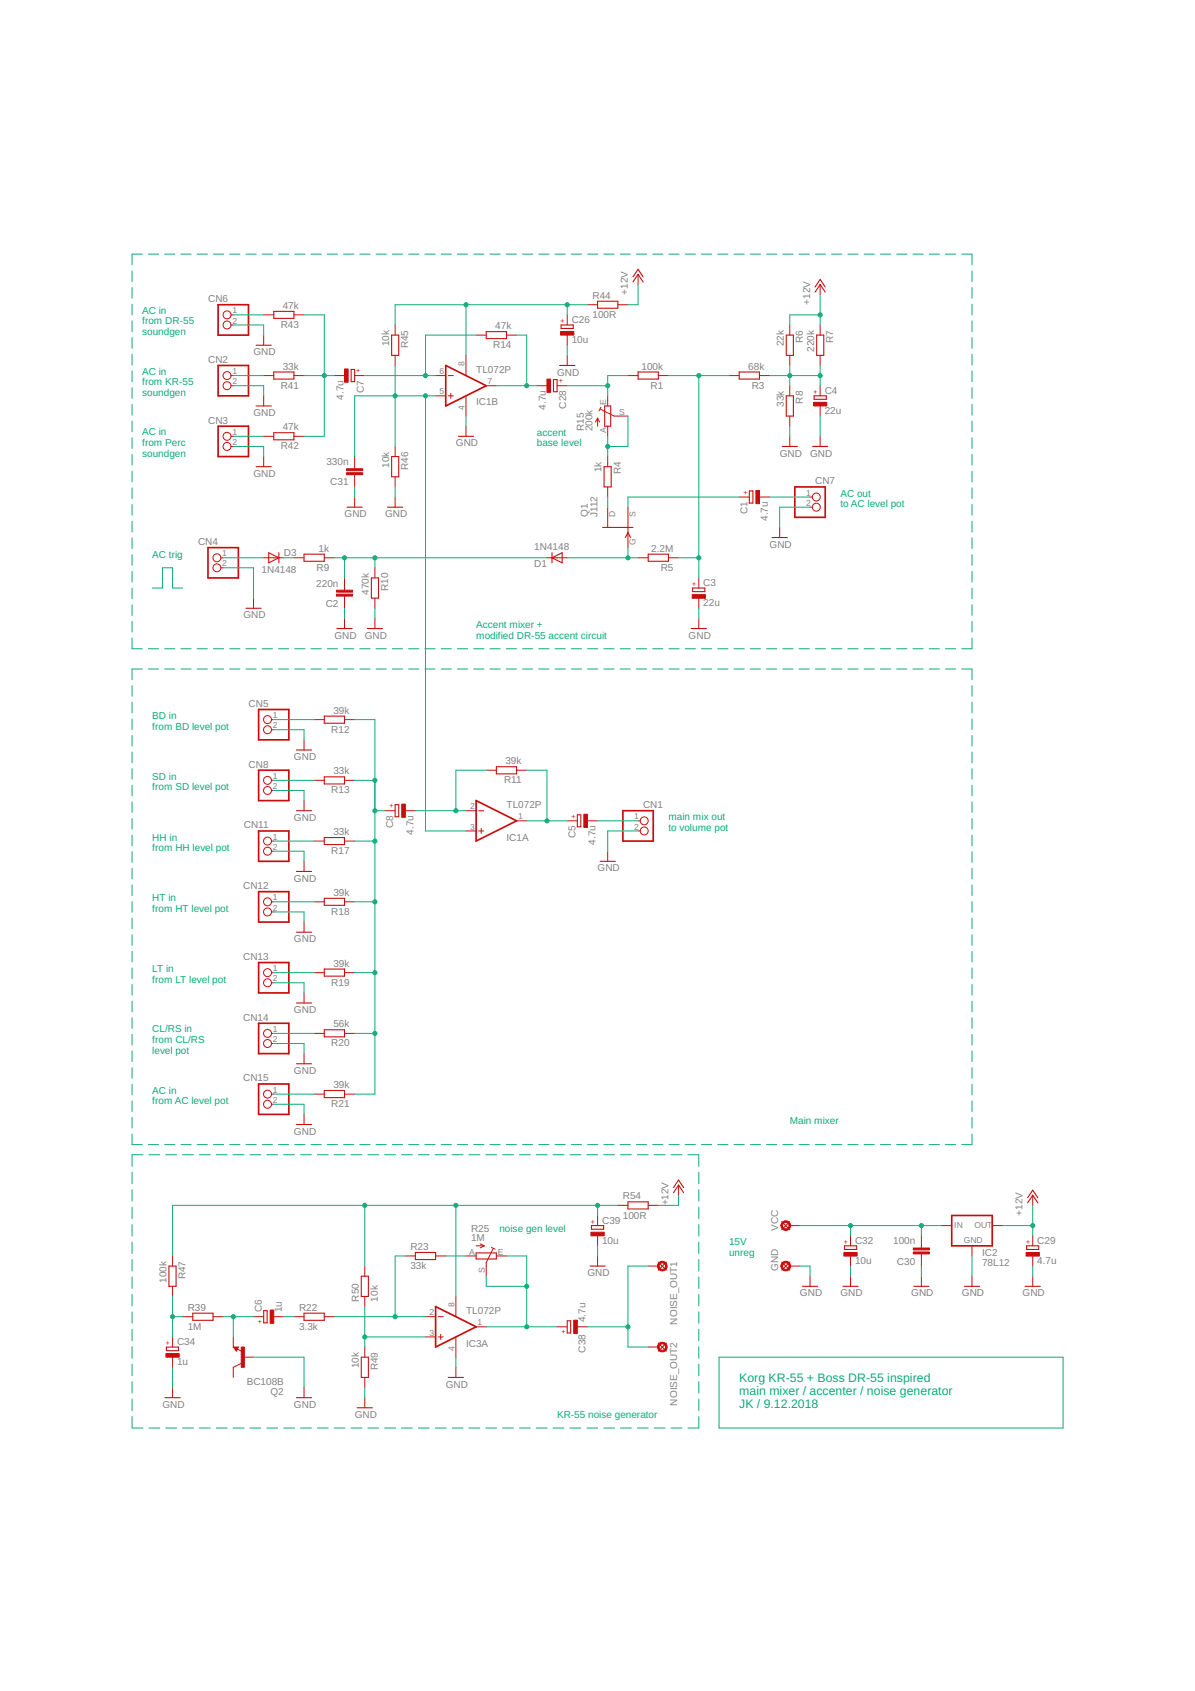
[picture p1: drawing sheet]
<svg xmlns="http://www.w3.org/2000/svg" width="210mm" height="297mm" viewBox="0 0 210 297" stroke-linecap="round" stroke-linejoin="round" font-family="sans-serif">
<g fill="none" stroke="#c90d0c" stroke-width=".19">
<path d="M48.1 54.7h3.5v1.2h-3.5zM68.8 58.9h1.2v3.5h-1.2zM85.4 58.3h3.6v1.2h-3.6zM98.6 57.1h2.1v.6h-2.1zM105 52.9h3.5v1.2h-3.5zM111.2 49.5l.9-1.3 .9 1.3M111.2 48.6l.9-1.3 .9 1.3M138.1 58.9h1.3v3.5h-1.3zM143.2 51.3l.9-1.3 .8 1.3M143.2 50.4l.9-1.3 .8 1.3M143.4 58.9h1.3v3.5h-1.3zM45 71.3h2.6"/>
<path d="M45 60.6h2.6M48.1 65.3h3.5v1.3h-3.5zM48.1 76h3.5v1.3h-3.5zM61.7 64.9h.6v2.1h-.6zM80.5 76.6h2.7M97.2 66.7h.7v2.1h-.7zM98.3 64.2h2.7M106.2 71.3h1.1v3.6h-1.1zM112.1 65.3h3.5v1.3h-3.5zM129.8 65.3h3.6v1.3h-3.6zM137.4 78.4h2.7M138.1 69.5h1.3v3.6h-1.3z"/>
<path d="M142.7 78.4h2.7M143 69.5h2.1v.6h-2.1zM45 82h2.6M47.2 97.1l1.8 .9-1.8 .9zM49 97.1v1.8M53.4 97.3h3.6v1.3h-3.6zM61 89.1h2.6M68.1 89.1h2.6M68.8 80.2h1.2v3.6h-1.2zM97 98l1.7-.9v1.8zM97 97.1v1.8M105.9 92.6h5.3"/>
<path d="M106.1 82h1.3v3.5h-1.3zM109.9 94.4l.4-.9 .4 .9M113.9 97.3h3.5v1.3h-3.5zM131.6 86.2h.6v2.2h-.6zM135.6 94.4h2.7M43.2 106.8h2.7M59.2 110.4h2.6M64.5 110.4h2.7M65.2 101.5h1.3v3.6h-1.3zM121.4 110.4h2.7M121.7 103.3h2.1v.6h-2.1zM52.1 131.7h2.6"/>
<path d="M57 125.8h3.5v1.2h-3.5zM57 136.5h3.5v1.2h-3.5zM87.2 134.7h3.5v1.2h-3.5zM52.1 142.4h2.6M52.1 153.1h2.6M57 147.1h3.5v1.3h-3.5zM57 157.8h3.5v1.2h-3.5zM69.4 141.4h.6v2.1h-.6zM101.4 143.1h.6v2.1h-.6zM105.4 151.3h2.7M52.1 163.7h2.6M52.1 176.2h2.6"/>
<path d="M57 170.2h3.5v1.3h-3.5zM52.1 186.9h2.6M52.1 197.5h2.6M57 180.9h3.5v1.2h-3.5zM57 191.6h3.5v1.2h-3.5zM103.9 215.3h2.1v.6h-2.1zM110.3 211.1h3.6v1.3h-3.6zM118.3 209.5l.9-1.3 .9 1.3M118.3 208.6l.9-1.3 .9 1.3M137.3 214.6l1.4 1.4M138.7 214.6l-1.4 1.4M148.3 218.8h2.2v.7h-2.2z"/>
<path d="M180.3 218.8h2.2v.7h-2.2zM180.5 211.3l.9-1.3 .9 1.3M180.5 210.4l.9-1.3 .9 1.3M29.2 236.6h2.2v.7h-2.2zM29.7 222.4h1.2v3.6h-1.2zM33.9 230.7h3.5v1.2h-3.5zM41.7 236.7h-.6l.4 .5 .2-.4h-.3l.1 .2M46.3 230.2h.6v2.2h-.6zM53.4 230.7h3.6v1.2h-3.6zM63.5 224.2h1.2v3.5h-1.2zM63.5 238.4h1.2v3.6h-1.2zM73 220h3.5v1.3h-3.5z"/>
<path d="M83.6 220.1h3.6v1h-3.6zM99.6 232h.6v2.1h-.6zM103.6 222.4h2.7M115.6 235.9l1.5 1.4M115.6 221.7l1.5 1.4M117.1 235.9l-1.5 1.4M117.1 221.7l-1.5 1.4M137.3 221.7l1.4 1.4M138.7 221.7l-1.4 1.4M140.9 226h2.7M148.1 226h2.6M160.5 226h2.7"/>
<path d="M169.4 226h2.7M180.1 226h2.6M29 245.5h2.6M52.1 245.5h2.6M62.7 247.3h2.7M78.7 242h2.7"/>
</g>
<g fill="none" stroke="#c90d0c" stroke-width=".18">
<path d="M40.6 55.3h.4M40.6 57.1h.4M46.3 55.3h1.8M46.3 58.9v1.7M51.6 55.3h1.8M69.4 57.1v1.8M83.6 58.9h1.8M89 58.9h1.7M99.6 55.3v1.8M99.6 58.9v1.7M103.2 53.5h1.8M108.5 53.5h1.8"/>
<path d="M112.1 48.2v1.8M138.7 57.1v1.8M144.1 50v1.8M144.1 57.1v1.8M40.6 66h.4M40.6 67.8h.4M40.6 76.6h.4M40.6 78.4h.4M46.3 66h1.8M46.3 76.6h1.8M46.3 69.5v1.8M51.6 66h1.8"/>
<path d="M51.6 76.6h1.8M58.7 66h1.8M62.3 66h1.8M69.4 62.4v1.8M69.4 78.4v1.8M76.5 69.5h1.8M76.5 66h1.8M78.7 69.5h.9M78.7 66h.9M79.2 69.1v.9M81.9 62.4v3.6M81.9 69.5v3.6"/>
<path d="M81.9 74.9v1.7M85.4 67.8h1.8M94.3 67.8h1.8M97.9 67.8h1.7M99.6 62.4v1.8M105 73.4v1.5M105 73.4l-.4 .7M105 73.4l.3 .7M105.4 71.9l2.5 1.2h2.4M105.6 71.5l-.4 .7M106.7 69.5v1.8M106.7 74.9v1.7"/>
<path d="M110.3 66h1.8M115.6 66h1.8M128.1 66h1.7M133.4 66h1.8M138.7 62.4v1.8M138.7 67.8v1.7M138.7 73.1v1.8M138.7 76.6v1.8M144.1 62.4v1.8M144.1 67.8v1.7M144.1 71.3v1.8M144.1 76.6v1.8"/>
<path d="M38.8 98h.4M38.8 99.7h.4M46.3 80.2v1.8M46.3 98h3.5M51.6 98h1.8M57 98h1.7M62.3 80.2v2.1M62.3 83.4v2.1M62.3 87.3v1.8M65.8 99.7v1.8M69.4 83.8v1.7M69.4 87.3v1.8"/>
<path d="M96.1 98h3.5M106.7 80.2v1.8M106.7 85.5v1.8M106.7 89.1v3.5M110.3 89.1v7.1M112.1 98h1.8M117.4 98h1.8M129.8 87.3h1.8M133.4 87.3h1.8M136.9 92.6v1.8M142.3 87.3h.4M142.3 89.1h.4"/>
<path d="M44.5 105.1v1.7M60.5 101.5v2.2M60.5 104.7v2.1M60.5 108.6v1.8M65.8 105.1v1.7M65.8 108.6v1.8M122.7 101.5v1.8M122.7 105.1v1.7M122.7 108.6v1.8M47.7 126.4h.4M47.7 128.2h.4M47.7 137.1h.4"/>
<path d="M47.7 138.9h.4M53.4 130v1.7M55.2 126.4h1.8M55.2 137.1h1.8M60.5 126.4h1.8M60.5 137.1h1.8M85.4 135.3h1.8M90.7 135.3h1.8M47.7 147.7h.4M47.7 149.5h.4M47.7 158.4h.4M53.4 140.6v1.8"/>
<path d="M53.4 151.3v1.8M55.2 147.7h1.8M55.2 158.4h1.8M60.5 147.7h1.8M60.5 158.4h1.8M67.6 142.4h1.8M71.2 142.4h1.8M81.9 146h1.7M81.9 142.4h1.7M84.1 146h.9M84.1 142.4h.9M84.5 145.5v.9"/>
<path d="M90.7 144.2h1.8M99.6 144.2h1.8M103.2 144.2h1.8M106.7 149.5v1.8M112.1 144.2h.4M112.1 146h.4M47.7 160.2h.4M47.7 170.9h.4M47.7 172.6h.4M53.4 162v1.7M53.4 174.4v1.8M55.2 170.9h1.8"/>
<path d="M60.5 170.9h1.8M47.7 181.5h.4M47.7 183.3h.4M47.7 192.2h.4M47.7 194h.4M53.4 185.1v1.8M53.4 195.7v1.8M55.2 181.5h1.8M55.2 192.2h1.8M60.5 181.5h1.8M60.5 192.2h1.8M83.6 218.8h1.4"/>
<path d="M84.3 218.5l.7 .3M85 218.8l-.7 .4M86.3 219.1l.7 .3M86.6 219.3l-1.2 2.5v2.4M105 213.5v1.8M105 217.1v1.7M108.5 211.7h1.8M113.9 211.7h1.7M119.2 208.2v1.8M138.7 215.3h1.8M149.4 217.1v1.7M161.8 217.1v2.1"/>
<path d="M165.4 215.3h1.8M170.7 218.8v1.8M174.3 215.3h1.8M181.4 210v1.7M181.4 217.1v1.7M30.3 220.6v1.8M30.3 226v1.7M30.3 234.8v1.8M30.3 238.4v1.8M32.1 231.3h1.8M37.4 231.3h1.8M41 236.6h.9l-.4 .7z"/>
<path d="M41 234.8v1.8M41.7 237l.8 .4M42.4 239.5l-1.4 .7v1.8M42.8 238.4h1.7M44.5 231.3h1.8M48.1 231.3h1.7M51.6 231.3h1.8M57 231.3h1.7M64.1 222.4v1.8M64.1 227.7v1.8M64.1 236.6v1.8M71.2 220.6h1.8"/>
<path d="M74.7 234.8h1.8M74.7 231.3h1.8M76.5 220.6h1.8M77 234.8h.9M77 231.3h.9M77.4 234.4v.9M80.1 227.7v3.6M80.1 234.8v3.6M81.9 220.6h1.7M83.6 233.1h1.8M87.2 220.6h1.8M97.9 233.1h1.7"/>
<path d="M101.4 233.1h1.8M105 220.6v1.8M113.9 222.4h1.7M113.9 236.6h1.7M138.7 222.4h1.8M142.3 224.2v1.8M149.4 220.6v1.8M149.4 224.2v1.8M161.8 220.3v2.1M161.8 224.2v1.8M170.7 224.2v1.8M181.4 220.6v1.8"/>
<path d="M181.4 224.2v1.8M30.3 243.7v1.8M53.4 243.7v1.8M64.1 242v1.7M64.1 245.5v1.8M80.1 240.2v1.8"/>
<circle cx="39.9" cy="57.1" r=".7"/>
<circle cx="39.9" cy="55.3" r=".7"/>
<circle cx="39.9" cy="78.4" r=".7"/>
<circle cx="39.9" cy="66" r=".7"/>
<circle cx="39.9" cy="76.6" r=".7"/>
<circle cx="39.9" cy="67.8" r=".7"/>
<circle cx="38.1" cy="98" r=".7"/>
<circle cx="38.1" cy="99.7" r=".7"/>
<circle cx="143.4" cy="87.3" r=".7"/>
<circle cx="143.4" cy="89.1" r=".7"/>
<circle cx="47" cy="126.4" r=".7"/>
<circle cx="47" cy="137.1" r=".7"/>
<circle cx="47" cy="138.9" r=".7"/>
<circle cx="47" cy="128.2" r=".7"/>
<circle cx="47" cy="147.7" r=".7"/>
<circle cx="47" cy="149.5" r=".7"/>
<circle cx="47" cy="158.4" r=".7"/>
<circle cx="113.2" cy="144.2" r=".7"/>
<circle cx="113.2" cy="146" r=".7"/>
<circle cx="47" cy="172.6" r=".7"/>
<circle cx="47" cy="160.2" r=".7"/>
<circle cx="47" cy="170.9" r=".7"/>
<circle cx="47" cy="183.3" r=".7"/>
<circle cx="47" cy="192.2" r=".7"/>
<circle cx="47" cy="181.5" r=".7"/>
<circle cx="47" cy="194" r=".7"/>
</g>
<g fill="none" stroke="#c90d0c" stroke-width=".3">
<path d="M38.3 53.5h5.3v5.4h-5.3zM38.3 64.2h5.3v5.3h-5.3zM38.3 74.9h5.3v5.3h-5.3zM78.3 64.2l7.1 3.6-7.1 3.5zM36.5 96.2h5.4v5.3h-5.4zM139.6 85.5h5.3v5.4h-5.3zM45.4 124.6h5.3v5.4h-5.3zM45.4 135.3h5.3v5.3h-5.3zM45.4 146h5.3v5.3h-5.3zM45.4 156.6h5.3v5.4h-5.3zM83.6 140.6l7.1 3.6-7.1 3.5zM109.4 142.4h5.3v5.3h-5.3z"/>
<path d="M45.4 169.1h5.3v5.3h-5.3zM45.4 179.7h5.3v5.4h-5.3zM45.4 190.4h5.3v5.3h-5.3zM167.2 213.5h7.1v5.3h-7.1zM76.5 229.5l7.1 3.6-7.1 3.5z"/>
</g>
<g fill="#c90d0c" stroke="#c90d0c" stroke-width=".18">
<path d="M98.5 58.2h2.3v.7h-2.3z"/>
<path d="M96.1 66.6h.6v2.3h-.6z"/>
<path d="M180.2 220h2.4v.6h-2.4z"/>
<path d="M160.4 219.2h2.9v.4h-2.9z"/>
<path d="M160.4 219.9h2.9v.4h-2.9z"/>
<path d="M60.9 82.3h2.8v.4h-2.8z"/>
<path d="M60.9 83h2.8v.4h-2.8z"/>
<path d="M148.2 220h2.4v.6h-2.4z"/>
<path d="M29.1 237.8h2.4v.6h-2.4z"/>
<path d="M100.8 231.9h.6v2.3h-.6z"/>
<path d="M103.8 216.5h2.3v.6h-2.3z"/>
<path d="M132.8 86.1h.6v2.4h-.6z"/>
<path d="M59.1 103.7h2.8v.3h-2.8z"/>
<path d="M59.1 104.4h2.8v.3h-2.8z"/>
<path d="M121.6 104.5h2.3v.6h-2.3z"/>
<path d="M142.9 70.7h2.3v.6h-2.3z"/>
<path d="M102.6 143h.6v2.4h-.6z"/>
<path d="M42.4 236.6h.5v3.6h-.5z"/>
<path d="M47.5 230.1h.6v2.4h-.6z"/>
<path d="M60.5 64.8h.7v2.3h-.7z"/>
<path d="M70.6 141.2h.6v2.4h-.6z"/>
</g>
<g fill="#c90d0c" stroke="#c90d0c" stroke-width=".18">
<path d="M137.4 214.8a.86 .86 0 0 1 1.3 0 .86 .86 0 0 1-.4 1.3 .86 .86 0 0 1-1.1-.8h.3a.57 .57 0 0 1 .8-.5 .57 .57 0 0 1 .1 1 .57 .57 0 0 1-.9-.3v-.2h-.3z" fill-rule="evenodd"/>
<path d="M137.4 221.9a.86 .86 0 0 1 1.3 .1 .86 .86 0 0 1-.4 1.3 .86 .86 0 0 1-1.1-.9h.3a.57 .57 0 0 1 .8-.5 .57 .57 0 0 1 .1 1 .57 .57 0 0 1-.9-.3v-.2h-.3z" fill-rule="evenodd"/>
<path d="M115.7 236.1a.85 .85 0 0 1 1.3 0 .85 .85 0 0 1-.4 1.3 .85 .85 0 0 1-1.1-.8h.3a.57 .57 0 0 1 .7-.5 .57 .57 0 0 1 .2 .9 .57 .57 0 0 1-.9-.2v-.2h-.3z" fill-rule="evenodd"/>
<path d="M115.7 221.9a.85 .85 0 0 1 1.3 0 .85 .85 0 0 1-.4 1.3 .85 .85 0 0 1-1.1-.8h.3a.57 .57 0 0 1 .7-.6 .57 .57 0 0 1 .2 1 .57 .57 0 0 1-.9-.2v-.2h-.3z" fill-rule="evenodd"/>
</g>
<g fill="none" stroke="#0dab76" stroke-width=".18">
<path d="M23.2 47.6v1.9M23.2 50.5v1.9M23.2 53.4v1.9M23.2 56.4v1.9M23.2 59.3v1.9M25 44.6h-1.8v1.9M26.1 44.6h1.8M28.9 44.6h1.8M31.8 44.6h1.8M34.6 44.6h1.8M37.5 44.6h1.8M40.3 44.6h1.8"/>
<path d="M41 57.1h5.3v1.8M41 55.3h5.3M43.2 44.6h1.8M46.1 44.6h1.8M48.9 44.6h1.8M51.8 44.6h1.8M53.4 55.3h3.6v21.3h-3.6M54.6 44.6h1.8M57.5 44.6h1.8M60.3 44.6h1.8M63.2 44.6h1.8M66.1 44.6h1.8"/>
<path d="M68.9 44.6h1.8M71.8 44.6h1.8M74.6 44.6h1.8M77.5 44.6h1.8M80.3 44.6h1.8M81.9 53.5v8.9M83.2 44.6h1.8M83.6 58.9h-8.9v7.1M86.1 44.6h1.8M88.9 44.6h1.8M90.7 58.9h1.8v8.9M91.8 44.6h1.8"/>
<path d="M94.6 44.6h1.8M97.5 44.6h1.8M99.6 53.5v1.8M100.4 44.6h1.8M103.2 53.5h-33.8v3.6M103.2 44.6h1.8M106.1 44.6h1.8M108.9 44.6h1.8M111.8 44.6h1.8M112.1 50v3.5h-1.8M114.6 44.6h1.8M117.5 44.6h1.8"/>
<path d="M120.4 44.6h1.8M123.2 44.6h1.8M126.1 44.6h1.8M128.9 44.6h1.8M131.8 44.6h1.8M134.6 44.6h1.8M137.5 44.6h1.8M140.4 44.6h1.8M143.2 44.6h1.8M144.1 51.8v5.3M144.1 55.3h-5.4v1.8M146.1 44.6h1.8"/>
<path d="M148.9 44.6h1.8M151.8 44.6h1.8M154.6 44.6h1.8M157.5 44.6h1.8M160.4 44.6h1.8M163.2 44.6h1.8M166.1 44.6h1.8M168.9 44.6h1.8v1.9M170.7 47.6v1.9M170.7 50.5v1.9M170.7 53.4v1.9M170.7 56.4v1.9"/>
<path d="M170.7 59.3v1.9M23.2 62.2v1.9M23.2 65.2v1.9M23.2 68.1v1.9M23.2 71v1.9M23.2 74v1.8M23.2 76.9v1.9M23.2 79.8v1.9M41 67.8h5.3v1.7M41 78.4h5.3v1.8M41 66h5.3M41 76.6h5.3"/>
<path d="M53.4 66h5.3M64.1 66h12.4M69.4 64.2v14.2M74.7 69.5v76.5h7.2M76.5 69.5h-14.2v10.7M81.9 73.1v1.8M87.2 67.8h7.1M99.6 60.6v1.8M99.6 67.8h7.1M106.7 76.6v3.6M110.3 73.1v5.3h-3.6M110.3 66h-3.6v3.5"/>
<path d="M117.4 66h10.7M122.7 66v35.5M135.2 66h8.9M138.7 64.2v3.6M138.7 74.9v1.7M144.1 64.2v3.6M144.1 73.1v3.5M170.7 62.2v1.9M170.7 65.2v1.9M170.7 68.1v1.9M170.7 71v1.9M170.7 74v1.8"/>
<path d="M170.7 76.9v1.9M170.7 79.8v1.9M23.2 82.8v1.8M23.2 85.7v1.9M23.2 88.6v1.9M23.2 91.6v1.9M23.2 94.5v1.9M23.2 97.4v1.9M39.2 99.7h5.3v5.4M39.2 98h7.1M49.8 98h1.8M58.7 98h37.4"/>
<path d="M60.5 98v3.5M62.3 85.5v1.8M65.8 98v1.7M69.4 85.5v1.8M99.6 98h12.5M106.7 87.3v1.8M110.3 96.2v1.8M119.2 98h3.5M129.8 87.3h-19.5v1.8M135.2 87.3h7.1M142.3 89.1h-5.4v3.5M170.7 82.8v1.8"/>
<path d="M170.7 85.7v1.9M170.7 88.6v1.9M170.7 91.6v1.9M170.7 94.5v1.9M170.7 97.4v1.9M23.2 100.4v1.8M23.2 103.3v1.9M23.2 106.2v1.9M23.2 109.2v1.8M23.2 112.1v1.9h1.8M25 117.5h-1.8v1.9M26.1 117.5h1.8"/>
<path d="M26.1 114h1.8M26.8 103.3h1.7v-3.6h1.8v3.6h1.8M28.9 117.5h1.8M28.9 114h1.8M31.8 117.5h1.8M31.8 114h1.8M34.6 117.5h1.8M34.6 114h1.8M37.5 117.5h1.8M37.5 114h1.8M40.3 117.5h1.8M40.3 114h1.8"/>
<path d="M43.2 117.5h1.8M43.2 114h1.8M46.1 117.5h1.8M46.1 114h1.8M48.9 117.5h1.8M48.9 114h1.8M51.8 117.5h1.8M51.8 114h1.8M54.6 117.5h1.8M54.6 114h1.8M57.5 117.5h1.8M57.5 114h1.8"/>
<path d="M60.3 117.5h1.8M60.3 114h1.8M60.5 106.8v1.8M63.2 117.5h1.8M63.2 114h1.8M65.8 106.8v1.8M66.1 117.5h1.8M66.1 114h1.8M68.9 117.5h1.8M68.9 114h1.8M71.8 117.5h1.8M71.8 114h1.8"/>
<path d="M74.6 117.5h1.8M74.6 114h1.8M77.5 117.5h1.8M77.5 114h1.8M80.3 117.5h1.8M80.3 114h1.8M83.2 117.5h1.8M83.2 114h1.8M86.1 117.5h1.8M86.1 114h1.8M88.9 117.5h1.8M88.9 114h1.8"/>
<path d="M91.8 117.5h1.8M91.8 114h1.8M94.6 117.5h1.8M94.6 114h1.8M97.5 117.5h1.8M97.5 114h1.8M100.4 117.5h1.8M100.4 114h1.8M103.2 117.5h1.8M103.2 114h1.8M106.1 117.5h1.8M106.1 114h1.8"/>
<path d="M108.9 117.5h1.8M108.9 114h1.8M111.8 117.5h1.8M111.8 114h1.8M114.6 117.5h1.8M114.6 114h1.8M117.5 117.5h1.8M117.5 114h1.8M120.4 117.5h1.8M120.4 114h1.8M122.7 106.8v1.8M123.2 117.5h1.8"/>
<path d="M123.2 114h1.8M126.1 117.5h1.8M126.1 114h1.8M128.9 117.5h1.8M128.9 114h1.8M131.8 117.5h1.8M131.8 114h1.8M134.6 117.5h1.8M134.6 114h1.8M137.5 117.5h1.8M137.5 114h1.8M140.4 117.5h1.8"/>
<path d="M140.4 114h1.8M143.2 117.5h1.8M143.2 114h1.8M146.1 117.5h1.8M146.1 114h1.8M148.9 117.5h1.8M148.9 114h1.8M151.8 117.5h1.8M151.8 114h1.8M154.6 117.5h1.8M154.6 114h1.8M157.5 117.5h1.8"/>
<path d="M157.5 114h1.8M160.4 117.5h1.8M160.4 114h1.8M163.2 117.5h1.8M163.2 114h1.8M166.1 117.5h1.8M166.1 114h1.8M168.9 117.5h1.8v1.9M170.7 100.4v1.8M170.7 103.3v1.9M170.7 106.2v1.9M170.7 109.2v1.8"/>
<path d="M170.7 112.1v1.9h-1.8M23.2 120.4v1.9M23.2 123.4v1.8M23.2 126.3v1.8M23.2 129.2v1.9M23.2 132.1v1.9M23.2 135v1.9M23.2 137.9v1.9M48.1 128.2h5.3v1.8M48.1 138.9h5.3v1.7M48.1 126.4h7.1M48.1 137.1h7.1"/>
<path d="M62.3 126.4h3.5v65.8h-3.5M62.3 137.1h3.5M85.4 135.3h-5.3v7.1M92.5 135.3h3.6v8.9M170.7 120.4v1.9M170.7 123.4v1.8M170.7 126.3v1.8M170.7 129.2v1.9M170.7 132.1v1.9M170.7 135v1.9M170.7 137.9v1.9M23.2 140.9v1.8"/>
<path d="M23.2 143.8v1.8M23.2 146.7v1.9M23.2 149.6v1.9M23.2 152.5v1.9M23.2 155.4v1.9M23.2 158.4v1.8M48.1 149.5h5.3v1.8M48.1 147.7h7.1M48.1 158.4h7.1M62.3 147.7h3.5M62.3 158.4h3.5M65.8 142.4h1.8"/>
<path d="M73 142.4h8.9M92.5 144.2h7.1M105 144.2h7.1M112.1 146h-5.4v3.5M170.7 140.9v1.8M170.7 143.8v1.8M170.7 146.7v1.9M170.7 149.6v1.9M170.7 152.5v1.9M170.7 155.4v1.9M170.7 158.4v1.8M23.2 161.3v1.9"/>
<path d="M23.2 164.2v1.9M23.2 167.1v1.9M23.2 170v1.9M23.2 173v1.8M23.2 175.9v1.8M23.2 178.8v1.9M48.1 160.2h5.3v1.8M48.1 172.6h5.3v1.8M48.1 170.9h7.1M62.3 170.9h3.5M170.7 161.3v1.9M170.7 164.2v1.9"/>
<path d="M170.7 167.1v1.9M170.7 170v1.9M170.7 173v1.8M170.7 175.9v1.8M170.7 178.8v1.9M23.2 181.7v1.9M23.2 184.6v1.9M23.2 187.5v1.9M23.2 190.5v1.8M23.2 193.4v1.8M23.2 196.3v1.9M23.2 199.2v1.9h1.8"/>
<path d="M48.1 183.3h5.3v1.8M48.1 194h5.3v1.7M48.1 181.5h7.1M48.1 192.2h7.1M62.3 181.5h3.5M170.7 181.7v1.9M170.7 184.6v1.9M170.7 187.5v1.9M170.7 190.5v1.8M170.7 193.4v1.8M170.7 196.3v1.9M170.7 199.2v1.9h-1.8"/>
<path d="M23.2 205.9v2M23.2 209v2M23.2 212v2.1M23.2 215.1v2M23.2 218.2v2M25.1 202.8h-1.9v2.1M26.1 201.1h1.8M26.2 202.8h1.9M28.9 201.1h1.8M29.1 202.8h1.9M31.8 201.1h1.8M32.1 202.8h1.9"/>
<path d="M34.6 201.1h1.8M35 202.8h1.9M37.5 201.1h1.8M38 202.8h1.9M40.3 201.1h1.8M40.9 202.8h2M43.2 201.1h1.8M43.9 202.8h1.9M46.1 201.1h1.8M46.9 202.8h1.9M48.9 201.1h1.8M49.8 202.8h1.9"/>
<path d="M51.8 201.1h1.8M52.8 202.8h1.9M54.6 201.1h1.8M55.7 202.8h2M57.5 201.1h1.8M58.7 202.8h1.9M60.3 201.1h1.8M61.7 202.8h1.9M63.2 201.1h1.8M64.1 211.7v10.7M64.6 202.8h1.9M66.1 201.1h1.8"/>
<path d="M67.6 202.8h1.9M68.9 201.1h1.8M70.5 202.8h1.9M71.8 201.1h1.8M73.5 202.8h1.9M74.6 201.1h1.8M76.5 202.8h1.9M77.5 201.1h1.8M79.4 202.8h1.9M80.1 211.7v16M80.3 201.1h1.8M82.4 202.8h1.9"/>
<path d="M83.2 201.1h1.8M85.3 202.8h1.9M86.1 201.1h1.8M88.3 202.8h1.9M88.9 201.1h1.8M91.2 202.8h2M91.8 201.1h1.8M94.2 202.8h1.9M94.6 201.1h1.8M97.2 202.8h1.9M97.5 201.1h1.8M100.1 202.8h1.9"/>
<path d="M100.4 201.1h1.8M103.1 202.8h1.9M103.2 201.1h1.8M105 211.7v1.8M105 218.8v1.8M106 202.8h1.9M106.1 201.1h1.8M108.5 211.7h-78.2v8.9M108.9 201.1h1.8M109 202.8h1.9M111.8 201.1h1.8M112 202.8h1.9"/>
<path d="M114.6 201.1h1.8M114.9 202.8h1.9M117.5 201.1h1.8M117.9 202.8h1.9M119.2 210v1.7h-3.6M120.4 201.1h1.8M120.8 202.8h1.9v2.1M122.7 205.9v2M122.7 209v2M122.7 212v2.1M122.7 215.1v2M122.7 218.2v2"/>
<path d="M123.2 201.1h1.8M126.1 201.1h1.8M128.9 201.1h1.8M131.8 201.1h1.8M134.6 201.1h1.8M137.5 201.1h1.8M140.4 201.1h1.8M140.5 215.3h24.9M143.2 201.1h1.8M146.1 201.1h1.8M148.9 201.1h1.8M149.4 215.3v1.8"/>
<path d="M151.8 201.1h1.8M154.6 201.1h1.8M157.5 201.1h1.8M160.4 201.1h1.8M161.8 215.3v1.8M163.2 201.1h1.8M166.1 201.1h1.8M176.1 215.3h5.3M181.4 211.7v5.4M23.2 221.2v2.1M23.2 224.3v2M23.2 227.4v2"/>
<path d="M23.2 230.4v2.1M23.2 233.5v2M23.2 236.6v2M23.2 239.6v2.1M30.3 227.7v7.1M30.3 231.3h1.8M39.2 231.3h5.3M41 231.3v3.5M44.5 238.4h8.9v5.3M49.8 231.3h1.8M58.7 231.3h16M64.1 229.5v7.1"/>
<path d="M64.1 234.8h10.6M71.2 220.6h-1.8v10.7M78.3 220.6h3.6M80.1 238.4v1.8M85.4 233.1h12.5M85.4 224.2v1.8h7.1M89 220.6h3.5v12.5M103.2 233.1h7.1M113.9 222.4h-3.6v14.2h3.6M122.7 221.2v2.1M122.7 224.3v2M122.7 227.4v2"/>
<path d="M122.7 230.4v2.1M122.7 233.5v2M122.7 236.6v2M122.7 239.6v2.1M126.3 238.4h60.4v12.4h-60.4zM140.5 222.4h1.8v1.8M149.4 222.4v1.8M161.8 222.4v1.8M170.7 220.6v3.6M181.4 222.4v1.8M23.2 242.7v2M23.2 245.8v2"/>
<path d="M23.2 248.8v2h1.9M26.2 250.8h1.9M29.1 250.8h1.9M30.3 240.2v3.5M32.1 250.8h1.9M35 250.8h1.9M38 250.8h1.9M40.9 250.8h2M43.9 250.8h1.9M46.9 250.8h1.9M49.8 250.8h1.9M52.8 250.8h1.9"/>
<path d="M55.7 250.8h2M58.7 250.8h1.9M61.7 250.8h1.9M64.1 243.7v1.8M64.6 250.8h1.9M67.6 250.8h1.9M70.5 250.8h1.9M73.5 250.8h1.9M76.5 250.8h1.9M79.4 250.8h1.9M82.4 250.8h1.9M85.3 250.8h1.9"/>
<path d="M88.3 250.8h1.9M91.2 250.8h2M94.2 250.8h1.9M97.2 250.8h1.9M100.1 250.8h1.9M103.1 250.8h1.9M106 250.8h1.9M109 250.8h1.9M112 250.8h1.9M114.9 250.8h1.9M117.9 250.8h1.9M122.7 242.7v2"/>
<path d="M122.7 245.8v2M122.7 248.8v2h-1.9"/>
</g>
<g fill="#0dab76" stroke="#0dab76" stroke-width=".18">
<circle cx="181.4" cy="215.3" r=".36"/>
<circle cx="144.1" cy="55.3" r=".36"/>
<circle cx="99.6" cy="53.5" r=".36"/>
<circle cx="81.9" cy="53.5" r=".36"/>
<circle cx="92.5" cy="67.8" r=".36"/>
<circle cx="57" cy="66" r=".36"/>
<circle cx="161.8" cy="215.3" r=".36"/>
<circle cx="149.4" cy="215.3" r=".36"/>
<circle cx="64.1" cy="234.8" r=".36"/>
<circle cx="105" cy="211.7" r=".36"/>
<circle cx="64.1" cy="211.7" r=".36"/>
<circle cx="80.1" cy="211.7" r=".36"/>
<circle cx="69.4" cy="69.5" r=".36"/>
<circle cx="74.7" cy="69.5" r=".36"/>
<circle cx="65.8" cy="98" r=".36"/>
<circle cx="60.5" cy="98" r=".36"/>
<circle cx="110.3" cy="98" r=".36"/>
<circle cx="106.7" cy="67.8" r=".36"/>
<circle cx="122.7" cy="66" r=".36"/>
<circle cx="122.7" cy="98" r=".36"/>
<circle cx="106.7" cy="78.4" r=".36"/>
<circle cx="138.7" cy="66" r=".36"/>
<circle cx="144.1" cy="66" r=".36"/>
<circle cx="65.8" cy="142.4" r=".36"/>
<circle cx="65.8" cy="137.1" r=".36"/>
<circle cx="65.8" cy="147.7" r=".36"/>
<circle cx="65.8" cy="158.4" r=".36"/>
<circle cx="65.8" cy="170.9" r=".36"/>
<circle cx="65.8" cy="181.5" r=".36"/>
<circle cx="96.1" cy="144.2" r=".36"/>
<circle cx="92.5" cy="233.1" r=".36"/>
<circle cx="92.5" cy="226" r=".36"/>
<circle cx="69.4" cy="231.3" r=".36"/>
<circle cx="41" cy="231.3" r=".36"/>
<circle cx="30.3" cy="231.3" r=".36"/>
<circle cx="110.3" cy="233.1" r=".36"/>
<circle cx="74.7" cy="66" r=".36"/>
<circle cx="80.1" cy="142.4" r=".36"/>
</g>
<g font-size="2.2" fill="#0dab76">
<text x="129.8" y="242.7">Korg KR-55 + Boss DR-55 inspired</text>
<text x="129.8" y="245">main mixer / accenter / noise generator</text>
<text x="129.8" y="247.3">JK / 9.12.2018</text>
</g>
<g font-size="1.8" fill="#808080">
<text x="36.6" y="53.1">CN6</text>
<text x="104.1" y="52.5">R44</text>
<text x="110.3" y="51.8" transform="rotate(-90 110.3 51.8)">+12V</text>
<text x="142.3" y="53.5" transform="rotate(-90 142.3 53.5)">+12V</text>
<text x="49.3" y="57.6">R43</text>
<text x="49.7" y="54.2">47k</text>
<text x="87" y="57.8">47k</text>
<text x="100.4" y="56.7">C26</text>
<text x="104.1" y="55.8">100R</text>
<text x="36.6" y="63.8">CN2</text>
<text x="44.5" y="62.4">GND</text>
<text x="49.7" y="64.9">33k</text>
<text x="68.3" y="60.8" transform="rotate(-90 68.3 60.8)">10k</text>
<text x="71.7" y="61.2" transform="rotate(-90 71.7 61.2)">R45</text>
<text x="83.6" y="65.4">TL072P</text>
<text x="86.6" y="61.2">R14</text>
<text x="97.9" y="66">GND</text>
<text x="100.4" y="60.3">10u</text>
<text x="112.7" y="64.9">100k</text>
<text x="131.4" y="64.9">68k</text>
<text x="137.7" y="60.8" transform="rotate(-90 137.7 60.8)">22k</text>
<text x="141" y="60.2" transform="rotate(-90 141 60.2)">R6</text>
<text x="143" y="61.8" transform="rotate(-90 143 61.8)">220k</text>
<text x="146.4" y="60.2" transform="rotate(-90 146.4 60.2)">R7</text>
<text x="49.3" y="68.3">R41</text>
<text x="60.3" y="70.2" transform="rotate(-90 60.3 70.2)">4.7u</text>
<text x="63.9" y="69" transform="rotate(-90 63.9 69)">C7</text>
<text x="83.6" y="71.2">IC1B</text>
<text x="95.9" y="72" transform="rotate(-90 95.9 72)">4.7u</text>
<text x="99.4" y="71.8" transform="rotate(-90 99.4 71.8)">C28</text>
<text x="114.3" y="68.3">R1</text>
<text x="132" y="68.3">R3</text>
<text x="137.7" y="71.5" transform="rotate(-90 137.7 71.5)">33k</text>
<text x="141" y="70.9" transform="rotate(-90 141 70.9)">R8</text>
<text x="144.9" y="69.2">C4</text>
<text x="36.6" y="74.4">CN3</text>
<text x="44.5" y="73.1">GND</text>
<text x="49.7" y="75.6">47k</text>
<text x="102.6" y="75.7" transform="rotate(-90 102.6 75.7)">R15</text>
<text x="104.1" y="75.7" transform="rotate(-90 104.1 75.7)">200k</text>
<text x="144.9" y="72.7">22u</text>
<text x="44.5" y="83.7">GND</text>
<text x="49.3" y="78.9">R42</text>
<text x="57.3" y="81.7">330n</text>
<text x="68.3" y="82.2" transform="rotate(-90 68.3 82.2)">10k</text>
<text x="71.7" y="82.5" transform="rotate(-90 71.7 82.5)">R46</text>
<text x="80.1" y="78.4">GND</text>
<text x="105.7" y="83" transform="rotate(-90 105.7 83)">1k</text>
<text x="109" y="83.3" transform="rotate(-90 109 83.3)">R4</text>
<text x="137" y="80.2">GND</text>
<text x="142.3" y="80.2">GND</text>
<text x="58" y="85.3">C31</text>
<text x="143.2" y="85.1">CN7</text>
<text x="34.8" y="95.7">CN4</text>
<text x="60.5" y="90.9">GND</text>
<text x="67.6" y="90.9">GND</text>
<text x="103.3" y="90.9" transform="rotate(-90 103.3 90.9)">Q1</text>
<text x="105" y="90.9" transform="rotate(-90 105 90.9)">J112</text>
<text x="131.3" y="90.3" transform="rotate(-90 131.3 90.3)">C1</text>
<text x="134.8" y="91.5" transform="rotate(-90 134.8 91.5)">4.7u</text>
<text x="45.9" y="100.7">1N4148</text>
<text x="49.9" y="97.6">D3</text>
<text x="55.6" y="100.3">R9</text>
<text x="56" y="96.9">1k</text>
<text x="93.8" y="99.6">D1</text>
<text x="93.8" y="96.5">1N4148</text>
<text x="114.4" y="96.9">2.2M</text>
<text x="116" y="100.3">R5</text>
<text x="135.2" y="96.2">GND</text>
<text x="55.6" y="103">220n</text>
<text x="57.2" y="106.6">C2</text>
<text x="64.8" y="104.5" transform="rotate(-90 64.8 104.5)">470k</text>
<text x="68.2" y="103.9" transform="rotate(-90 68.2 103.9)">R10</text>
<text x="123.5" y="106.5">22u</text>
<text x="123.5" y="103">C3</text>
<text x="42.7" y="108.6">GND</text>
<text x="58.7" y="112.2">GND</text>
<text x="64.1" y="112.2">GND</text>
<text x="121" y="112.2">GND</text>
<text x="43.7" y="124.2">CN5</text>
<text x="58.6" y="125.4">39k</text>
<text x="58.2" y="128.7">R12</text>
<text x="43.7" y="134.9">CN8</text>
<text x="51.6" y="133.5">GND</text>
<text x="58.6" y="136">33k</text>
<text x="88.5" y="137.6">R11</text>
<text x="88.8" y="134.2">39k</text>
<text x="58.2" y="139.4">R13</text>
<text x="89" y="141.9">TL072P</text>
<text x="113" y="142">CN1</text>
<text x="42.8" y="145.5">CN11</text>
<text x="51.6" y="144.2">GND</text>
<text x="58.6" y="146.7">33k</text>
<text x="69.1" y="145.5" transform="rotate(-90 69.1 145.5)">C8</text>
<text x="72.6" y="146.6" transform="rotate(-90 72.6 146.6)">4.7u</text>
<text x="89" y="147.7">IC1A</text>
<text x="101.1" y="147.2" transform="rotate(-90 101.1 147.2)">C5</text>
<text x="104.6" y="148.4" transform="rotate(-90 104.6 148.4)">4.7u</text>
<text x="51.6" y="154.9">GND</text>
<text x="58.2" y="150">R17</text>
<text x="105" y="153.1">GND</text>
<text x="42.7" y="156.2">CN12</text>
<text x="58.2" y="160.7">R18</text>
<text x="58.6" y="157.3">39k</text>
<text x="51.6" y="165.5">GND</text>
<text x="42.7" y="168.6">CN13</text>
<text x="58.2" y="173.2">R19</text>
<text x="58.6" y="169.8">39k</text>
<text x="42.7" y="179.3">CN14</text>
<text x="51.6" y="178">GND</text>
<text x="58.2" y="183.8">R20</text>
<text x="58.6" y="180.5">56k</text>
<text x="42.7" y="190">CN15</text>
<text x="51.6" y="188.6">GND</text>
<text x="58.6" y="191.1">39k</text>
<text x="58.2" y="194.5">R21</text>
<text x="51.6" y="199.3">GND</text>
<text x="105.8" y="215">C39</text>
<text x="109.4" y="214">100R</text>
<text x="109.4" y="210.7">R54</text>
<text x="117.4" y="211.7" transform="rotate(-90 117.4 211.7)">+12V</text>
<text x="179.6" y="213.5" transform="rotate(-90 179.6 213.5)">+12V</text>
<text x="72.1" y="219.6">R23</text>
<text x="82.7" y="218">1M</text>
<text x="82.7" y="216.4">R25</text>
<text x="105.8" y="218.5">10u</text>
<text x="136.7" y="216.2" transform="rotate(-90 136.7 216.2)">VCC</text>
<text x="150.2" y="218.5">C32</text>
<text x="156.9" y="218.6">100n</text>
<text x="172.5" y="220.6">IC2</text>
<text x="182.2" y="218.5">C29</text>
<text x="29.2" y="225.3" transform="rotate(-90 29.2 225.3)">100k</text>
<text x="32.6" y="224.7" transform="rotate(-90 32.6 224.7)">R47</text>
<text x="72.1" y="222.9">33k</text>
<text x="103.2" y="224.2">GND</text>
<text x="136.7" y="223.3" transform="rotate(-90 136.7 223.3)">GND</text>
<text x="140.5" y="227.7">GND</text>
<text x="147.6" y="227.7">GND</text>
<text x="150.2" y="222.1">10u</text>
<text x="157.6" y="222.1">C30</text>
<text x="160.1" y="227.7">GND</text>
<text x="169" y="227.7">GND</text>
<text x="172.5" y="222.4">78L12</text>
<text x="179.6" y="227.7">GND</text>
<text x="182.2" y="222.1">4.7u</text>
<text x="33" y="233.6">1M</text>
<text x="33" y="230.2">R39</text>
<text x="46" y="230.5" transform="rotate(-90 46 230.5)">C6</text>
<text x="49.5" y="230.5" transform="rotate(-90 49.5 230.5)">1u</text>
<text x="52.5" y="233.6">3.3k</text>
<text x="52.5" y="230.2">R22</text>
<text x="63" y="228.6" transform="rotate(-90 63 228.6)">R50</text>
<text x="66.4" y="228.6" transform="rotate(-90 66.4 228.6)">10k</text>
<text x="81.9" y="230.8">TL072P</text>
<text x="102.8" y="232.3" transform="rotate(-90 102.8 232.3)">4.7u</text>
<text x="118.9" y="232.7" transform="rotate(-90 118.9 232.7)">NOISE_OUT1</text>
<text x="31.1" y="239.8">1u</text>
<text x="31.1" y="236.3">C34</text>
<text x="81.9" y="236.5">IC3A</text>
<text x="102.8" y="237.6" transform="rotate(-90 102.8 237.6)">C38</text>
<text x="43.3" y="243.2">BC108B</text>
<text x="47.5" y="245">Q2</text>
<text x="63" y="240.4" transform="rotate(-90 63 240.4)">10k</text>
<text x="66.4" y="240.7" transform="rotate(-90 66.4 240.7)">R49</text>
<text x="78.3" y="243.7">GND</text>
<text x="28.5" y="247.3">GND</text>
<text x="51.6" y="247.3">GND</text>
<text x="62.3" y="249.1">GND</text>
<text x="118.9" y="246.9" transform="rotate(-90 118.9 246.9)">NOISE_OUT2</text>
</g>
<g font-size="1.8" fill="#0dab76">
<text x="25" y="55.1">AC in</text>
<text x="25" y="57">from DR-55</text>
<text x="25" y="58.9">soundgen</text>
<text x="25" y="65.8">AC in</text>
<text x="25" y="67.7">from KR-55</text>
<text x="25" y="69.5">soundgen</text>
<text x="25" y="76.5">AC in</text>
<text x="94.3" y="76.6">accent</text>
<text x="25" y="78.3">from Perc</text>
<text x="25" y="80.2">soundgen</text>
<text x="94.3" y="78.4">base level</text>
<text x="147.6" y="87.2">AC out</text>
<text x="147.6" y="89.1">to AC level pot</text>
<text x="26.7" y="98">AC trig</text>
<text x="83.6" y="110.3">Accent mixer +</text>
<text x="83.6" y="112.2">modified DR-55 accent circuit</text>
<text x="26.7" y="126.3">BD in</text>
<text x="26.7" y="128.2">from BD level pot</text>
<text x="26.7" y="137">SD in</text>
<text x="26.7" y="138.9">from SD level pot</text>
<text x="26.7" y="147.7">HH in</text>
<text x="26.7" y="149.5">from HH level pot</text>
<text x="117.4" y="144.1">main mix out</text>
<text x="117.4" y="146">to volume pot</text>
<text x="26.7" y="158.3">HT in</text>
<text x="26.7" y="160.2">from HT level pot</text>
<text x="26.7" y="170.8">LT in</text>
<text x="26.7" y="172.6">from LT level pot</text>
<text x="26.7" y="181.3">CL/RS in</text>
<text x="26.7" y="183.2">from CL/RS</text>
<text x="26.7" y="185.1">level pot</text>
<text x="26.7" y="192.1">AC in</text>
<text x="26.7" y="194">from AC level pot</text>
<text x="138.7" y="197.5">Main mixer</text>
<text x="87.7" y="216.4">noise gen level</text>
<text x="128.1" y="218.8">15V</text>
<text x="128.1" y="220.6">unreg</text>
<text x="97.9" y="249.1">KR-55 noise generator</text>
</g>
<g font-size="1.5" fill="#808080">
<text x="40.8" y="55.1">1</text>
<text x="40.8" y="56.8">2</text>
<text x="40.8" y="65.7">1</text>
<text x="77.2" y="65.7">6</text>
<text x="81.6" y="64.3" transform="rotate(-90 81.6 64.3)">8</text>
<text x="40.8" y="67.5">2</text>
<text x="77.2" y="69.3">5</text>
<text x="81.6" y="72" transform="rotate(-90 81.6 72)">4</text>
<text x="85.7" y="67.5">7</text>
<text x="106.5" y="71.1" transform="rotate(-90 106.5 71.1)">E</text>
<text x="40.8" y="76.4">1</text>
<text x="106.5" y="76.1" transform="rotate(-90 106.5 76.1)">A</text>
<text x="108.8" y="72.8">S</text>
<text x="40.8" y="78.2">2</text>
<text x="141.6" y="87.1">1</text>
<text x="141.6" y="88.8">2</text>
<text x="108.1" y="90.9" transform="rotate(-90 108.1 90.9)">D</text>
<text x="111.6" y="95.7" transform="rotate(-90 111.6 95.7)">G</text>
<text x="111.6" y="90.9" transform="rotate(-90 111.6 90.9)">S</text>
<text x="39.1" y="97.7">1</text>
<text x="39.1" y="99.5">2</text>
<text x="47.9" y="126.2">1</text>
<text x="47.9" y="127.9">2</text>
<text x="47.9" y="136.8">1</text>
<text x="47.9" y="138.6">2</text>
<text x="82.6" y="142.2">2</text>
<text x="91" y="143.9">1</text>
<text x="111.4" y="143.9">1</text>
<text x="47.9" y="147.5">1</text>
<text x="47.9" y="149.3">2</text>
<text x="82.6" y="145.7">3</text>
<text x="111.4" y="145.7">2</text>
<text x="47.9" y="158.2">1</text>
<text x="47.9" y="159.9">2</text>
<text x="47.9" y="170.6">1</text>
<text x="47.9" y="172.4">2</text>
<text x="47.9" y="181.3">1</text>
<text x="47.9" y="183">2</text>
<text x="47.9" y="191.9">1</text>
<text x="47.9" y="193.7">2</text>
<text x="167.6" y="215.7">IN</text>
<text x="171.2" y="215.7">OUT</text>
<text x="82.4" y="220.4">A</text>
<text x="87.4" y="220.4">E</text>
<text x="169.3" y="218.3">GND</text>
<text x="85.2" y="223.6" transform="rotate(-90 85.2 223.6)">S</text>
<text x="75.4" y="231">2</text>
<text x="79.8" y="229.7" transform="rotate(-90 79.8 229.7)">8</text>
<text x="83.9" y="232.8">1</text>
<text x="75.4" y="234.6">3</text>
<text x="79.8" y="237.3" transform="rotate(-90 79.8 237.3)">4</text>
</g>
<g font-size="1.2" fill="#c90d0c">
<text x="99.2" y="56.8" transform="rotate(-90 99.2 56.8)">+</text>
<text x="62.6" y="65.6">+</text>
<text x="98.1" y="67.3">+</text>
<text x="143.7" y="69.2" transform="rotate(-90 143.7 69.2)">+</text>
<text x="130.6" y="86.9">+</text>
<text x="122.3" y="103" transform="rotate(-90 122.3 103)">+</text>
<text x="68.4" y="142">+</text>
<text x="100.4" y="143.8">+</text>
<text x="104.6" y="215" transform="rotate(-90 104.6 215)">+</text>
<text x="149" y="218.6" transform="rotate(-90 149 218.6)">+</text>
<text x="181" y="218.6" transform="rotate(-90 181 218.6)">+</text>
<text x="45.3" y="232.6">+</text>
<text x="29.9" y="236.3" transform="rotate(-90 29.9 236.3)">+</text>
<text x="98.6" y="234.4">+</text>
</g>
</svg>
